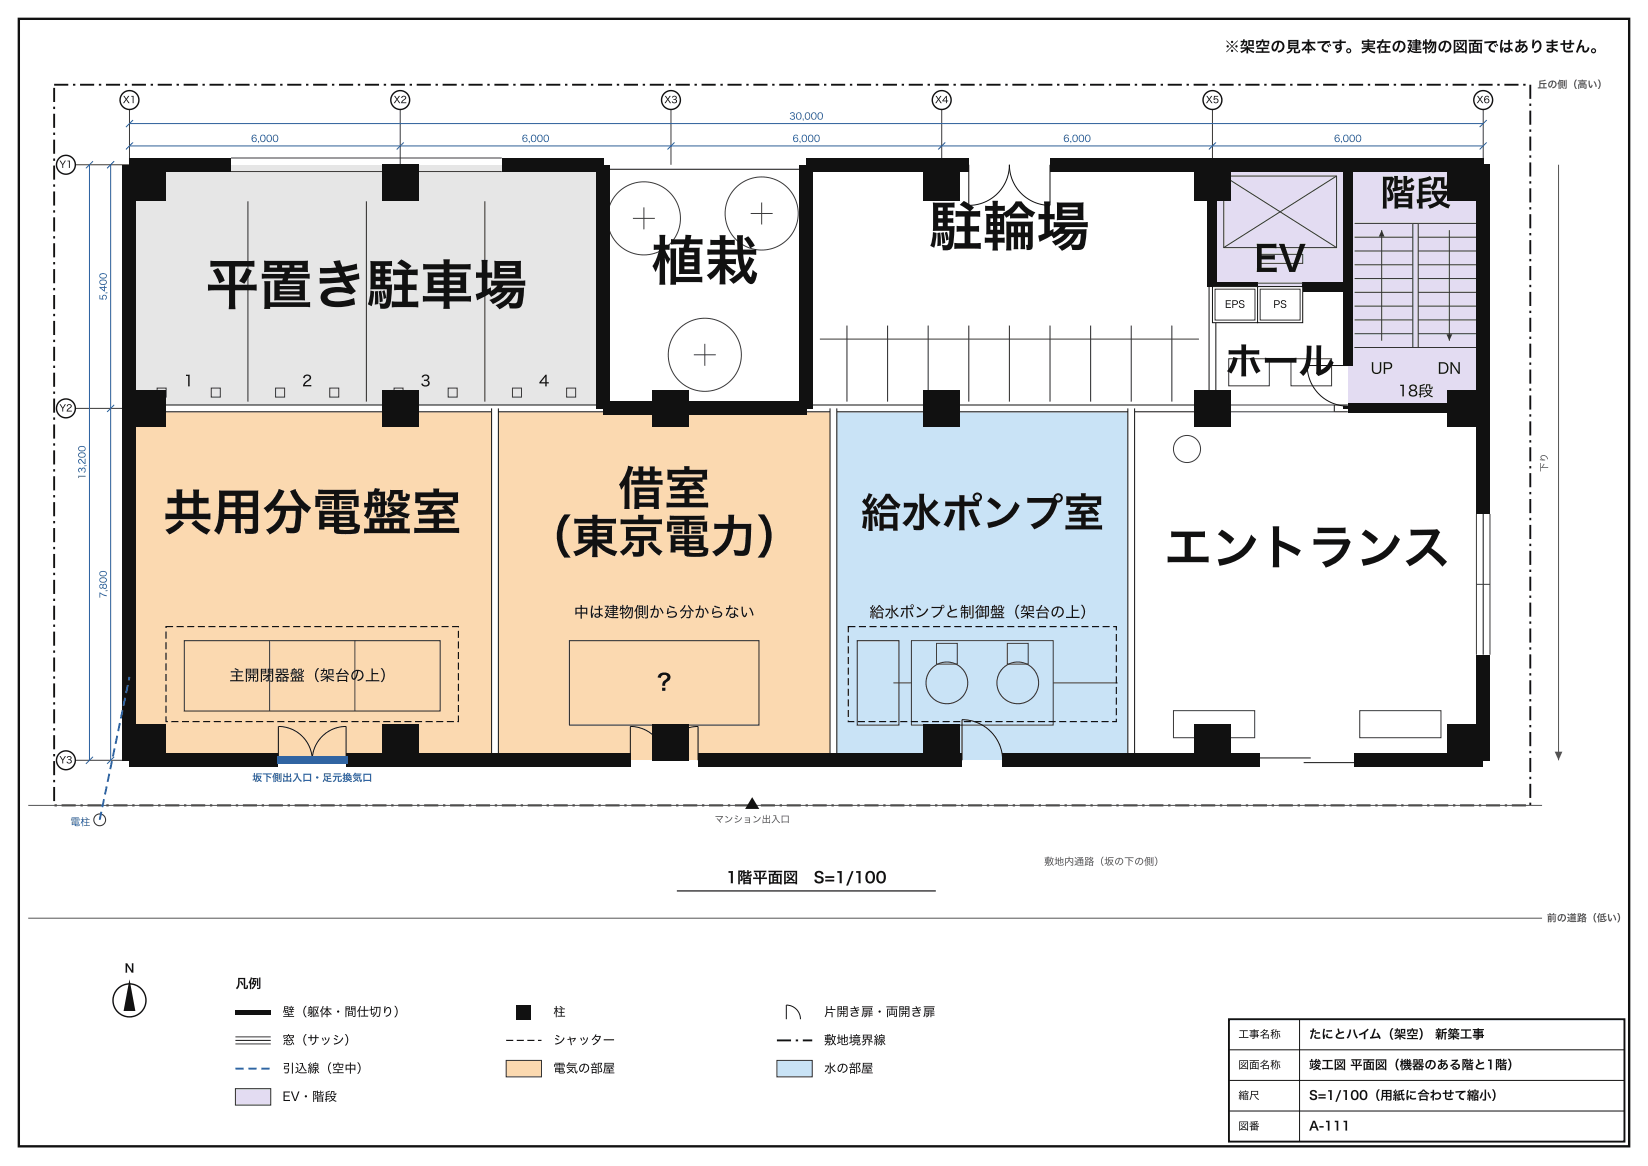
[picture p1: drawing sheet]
<svg xmlns="http://www.w3.org/2000/svg" width="370mm" height="262mm" viewBox="0 0 370 262" stroke-linecap="round" stroke-linejoin="round" font-family="sans-serif">
<path d="M4.2 4.2h362v253.5h-362z" fill="none" stroke="#111" stroke-width=".53"/>
<path d="M276.2 229.1h88.9v27.5h-88.9z" fill="none" stroke="#111" stroke-width=".42"/>
<path d="M276.2 236h88.9M292.1 229.1v27.5M276.2 242.9h88.9M276.2 249.8h88.9" fill="none" stroke="#111" stroke-width=".22"/>
<path d="M29.1 37h106.5v54.8h-106.5z" fill="#e6e6e6"/>
<g fill="#e3dcf2">
<path d="M272.5 37h30.4v27.4h-30.4z"/>
<path d="M302.9 37h30.5v54.8h-30.5z"/>
</g>
<g fill="#fbd9b0">
<path d="M29.1 91.8h82.2v79.1h-82.2z"/>
<path d="M111.3 91.8h76v79.1h-76z"/>
</g>
<path d="M187.3 91.8h67v79.1h-67z" fill="#c9e3f6"/>
<g fill="none" stroke="#3a3a3a" stroke-width=".22">
<path d="M29.1 24.6v12.4h-12.2M90 24.6v12.4M150.8 24.6v12.4M211.7 24.6v12.4M272.5 24.6v12.4M333.4 24.6v12.4M142.3 49.1h4.9M144.7 46.6v5M168.7 48h5M171.2 45.5v5M282.7 57.2h10.1v2h-10.1zM156 79.8h4.9"/>
<path d="M158.4 77.3v4.9M184.3 76.2h85.2M16.9 91.8h12.2M35.3 87.2h2v2.1h-2zM47.5 87.2h2v2.1h-2zM61.9 87.2h2.1v2.1h-2.1zM74.1 87.2h2v2.1h-2zM88.6 87.2h2v2.1h-2zM100.7 87.2h2.1v2.1h-2.1zM115.2 87.2h2v2.1h-2zM127.4 87.2h2v2.1h-2zM16.9 170.9h12.2"/>
<circle cx="144.7" cy="49.1" r="8.2"/>
<circle cx="171.2" cy="48" r="8.2"/>
<circle cx="158.4" cy="79.8" r="8.2"/>
</g>
<g fill="none" stroke="#111" stroke-width=".32">
<circle cx="14.8" cy="37" r="2.12"/>
<circle cx="29.1" cy="22.5" r="2.12"/>
<circle cx="90" cy="22.5" r="2.12"/>
<circle cx="150.8" cy="22.5" r="2.12"/>
<circle cx="211.7" cy="22.5" r="2.12"/>
<circle cx="272.5" cy="22.5" r="2.12"/>
<circle cx="333.4" cy="22.5" r="2.12"/>
<circle cx="14.8" cy="91.8" r="2.12"/>
<circle cx="14.8" cy="170.9" r="2.12"/>
</g>
<g fill="none" stroke="#2d5f9a" stroke-width=".22">
<path d="M20.1 37v133.9M20.9 36.2l-1.6 1.6M24.9 37v133.9M25.7 36.2l-1.6 1.6M29.1 32.8h304.3M29.1 27.8h304.3M29.9 32l-1.6 1.6M29.9 27l-1.6 1.6M90.8 32l-1.6 1.6M151.6 32l-1.6 1.6M212.5 32l-1.6 1.6M273.3 32l-1.6 1.6"/>
<path d="M334.2 32l-1.6 1.6M334.2 27l-1.6 1.6M25.7 91l-1.6 1.6M20.9 170.1l-1.6 1.6M25.7 170.1l-1.6 1.6"/>
</g>
<g fill="none" stroke="#333" stroke-width=".24">
<path d="M55.7 45.3v45M82.4 45.3v45M109 45.3v45M190.4 73.2v17.1M199.5 73.2v17.1M208.6 73.2v17.1M217.8 73.2v17.1M226.9 73.2v17.1M236 73.2v17.1M245.1 73.2v17.1M254.3 73.2v17.1M263.4 73.2v17.1"/>
<path d="M317.6 78.1v-27.9h1.2v27.9"/>
</g>
<path d="M135.6 38.1h45.6" fill="none" stroke="#111" stroke-width=".22"/>
<g fill="none" stroke="#333" stroke-width=".22">
<path d="M275.1 39.6h25.3v16.1h-25.3zM275.1 39.6l25.3 16.1M300.4 39.6l-25.3 16.1M304.5 50.2h13.1M304.5 53.3h13.1M304.5 56.4h13.1M304.5 59.5h13.1M310.6 51.7v24.9M318.8 50.2h13.1M318.8 53.3h13.1M318.8 56.4h13.1M318.8 59.5h13.1"/>
<path d="M304.5 62.6h13.1M304.5 65.7h13.1M304.5 68.8h13.1M304.5 71.9h13.1M304.5 75h13.1M304.5 78.1h27.4M318.8 62.6h13.1M318.8 65.7h13.1M318.8 68.8h13.1M318.8 71.9h13.1M318.8 75h13.1"/>
</g>
<path d="M310.6 51.7l.6 1.5h-1.3z" fill="#333"/>
<path d="M325.8 51.7v24.9" fill="none" stroke="#333" stroke-width=".22"/>
<path d="M325.1 75.1h1.3l-.6 1.5z" fill="#333"/>
<path d="M276.2 80.7h9.1v6h-9.1zM290.2 80.7h9.1v6h-9.1zM60.6 144v15.8M79.8 144v15.8" fill="none" stroke="#3a3a3a" stroke-width=".22"/>
<path d="M41.4 144h57.5v15.8h-57.5z" fill="none" stroke="#333" stroke-width=".24"/>
<path d="M39.7 140.7h1.6v.3h-1.6zM42.1 140.7h1.6v.3h-1.6zM44.5 140.7h1.6v.3h-1.6zM46.8 140.7h1.6v.3h-1.6zM49.2 140.7h1.6v.3h-1.6zM51.6 140.7h1.6v.3h-1.6zM54 140.7h1.6v.3h-1.6zM56.4 140.7h1.6v.3h-1.6zM58.8 140.7h1.5v.3h-1.5zM61.1 140.7h1.6v.3h-1.6zM63.5 140.7h1.6v.3h-1.6zM65.9 140.7h1.6v.3h-1.6zM68.3 140.7h1.6v.3h-1.6zM70.7 140.7h1.5v.3h-1.5zM73 140.7h1.6v.3h-1.6zM75.4 140.7h1.6v.3h-1.6zM77.8 140.7h1.6v.3h-1.6zM80.2 140.7h1.6v.3h-1.6zM82.6 140.7h1.6v.3h-1.6zM84.9 140.7h1.6v.3h-1.6zM87.3 140.7h1.6v.3h-1.6zM89.7 140.7h1.6v.3h-1.6zM92.1 140.7h1.6v.3h-1.6zM94.5 140.7h1.6v.3h-1.6zM96.9 140.7h1.5v.3h-1.5zM99.2 140.7h1.6v.3h-1.6zM101.6 140.7h1.6v.3h-.3l.1-.1v.1h-1.4zM102.9 141.8h.3v1.6h-.3zM102.9 144.2h.3v1.6h-.3zM102.9 146.6h.3v1.6h-.3zM102.9 149h.3v1.5h-.3zM102.9 151.3h.3v1.6h-.3zM102.9 153.7h.3v1.6h-.3zM102.9 156.1h.3v1.6h-.3zM102.9 158.5h.3v1.6h-.3zM102.9 160.9h.3v1.5h-.4v-.3h.2v.1h-.1zM100.4 162.1h1.6v.3h-1.6zM98 162.1h1.6v.3h-1.6zM95.7 162.1h1.6v.3h-1.6zM93.3 162.1h1.6v.3h-1.6zM90.9 162.1h1.6v.3h-1.6zM88.5 162.1h1.6v.3h-1.6zM86.1 162.1h1.6v.3h-1.6zM83.8 162.1h1.5v.3h-1.5zM81.4 162.1h1.6v.3h-1.6zM79 162.1h1.6v.3h-1.6zM76.6 162.1h1.6v.3h-1.6zM74.2 162.1h1.6v.3h-1.6zM71.9 162.1h1.5v.3h-1.5zM69.5 162.1h1.6v.3h-1.6zM67.1 162.1h1.6v.3h-1.6zM64.7 162.1h1.6v.3h-1.6zM62.3 162.1h1.6v.3h-1.6zM59.9 162.1h1.6v.3h-1.6zM57.6 162.1h1.6v.3h-1.6zM55.2 162.1h1.6v.3h-1.6zM52.8 162.1h1.6v.3h-1.6zM50.4 162.1h1.6v.3h-1.6zM48 162.1h1.6v.3h-1.6zM45.7 162.1h1.5v.3h-1.5zM43.3 162.1h1.6v.3h-1.6zM40.9 162.1h1.6v.3h-1.6zM38.5 162.1h1.6v.3h-1.6zM37.2 161h.3v1.2h-.2v-.1h.4v.3h-.5zM37.2 158.7h.3v1.5h-.3zM37.2 156.3h.3v1.6h-.3zM37.2 153.9h.3v1.6h-.3zM37.2 151.5h.3v1.6h-.3zM37.2 149.1h.3v1.6h-.3zM37.2 146.7h.3v1.6h-.3zM37.2 144.4h.3v1.6h-.3zM37.2 142h.3v1.6h-.3zM37.2 140.7h1.7v.3h-1.6v-.1h.2v.3h-.3z" fill="#111"/>
<g fill="none" stroke="#333" stroke-width=".24">
<path d="M128 144h42.6v19h-42.6zM192.7 144h9.4v19h-9.4z"/>
<circle cx="212.8" cy="153.5" r="4.7"/>
<circle cx="228.8" cy="153.5" r="4.7"/>
</g>
<path d="M200.8 153.5h4.1M204.9 144h31.8v19h-31.8zM210.5 144.6h4.7v4.7h-4.7zM226.4 144.6h4.7v4.7h-4.7zM236.7 153.5h14.5" fill="none" stroke="#3a3a3a" stroke-width=".22"/>
<path d="M193.1 140.7h1.5v.3h-1.5zM195.4 140.7h1.6v.3h-1.6zM197.8 140.7h1.6v.3h-1.6zM200.2 140.7h1.6v.3h-1.6zM202.6 140.7h1.6v.3h-1.6zM205 140.7h1.5v.3h-1.5zM207.3 140.7h1.6v.3h-1.6zM209.7 140.7h1.6v.3h-1.6zM212.1 140.7h1.6v.3h-1.6zM214.5 140.7h1.6v.3h-1.6zM216.9 140.7h1.6v.3h-1.6zM219.2 140.7h1.6v.3h-1.6zM221.6 140.7h1.6v.3h-1.6zM224 140.7h1.6v.3h-1.6zM226.4 140.7h1.6v.3h-1.6zM228.8 140.7h1.6v.3h-1.6zM231.2 140.7h1.5v.3h-1.5zM233.5 140.7h1.6v.3h-1.6zM235.9 140.7h1.6v.3h-1.6zM238.3 140.7h1.6v.3h-1.6zM240.7 140.7h1.6v.3h-1.6zM243.1 140.7h1.5v.3h-1.5zM245.4 140.7h1.6v.3h-1.6zM247.8 140.7h1.6v.3h-1.6zM250.2 140.7h.8v1h-.2v-.8h.1v.1h-.7zM250.8 142.5h.2v1.6h-.2zM250.8 144.9h.2v1.6h-.2zM250.8 147.3h.2v1.6h-.2zM250.8 149.7h.2v1.6h-.2zM250.8 152.1h.2v1.5h-.2zM250.8 154.4h.2v1.6h-.2zM250.8 156.8h.2v1.6h-.2zM250.8 159.2h.2v1.6h-.2zM250 162.1h.9v.1h-.1v-.6h.2v.8h-1zM247.6 162.1h1.6v.3h-1.6zM245.2 162.1h1.6v.3h-1.6zM242.8 162.1h1.6v.3h-1.6zM240.4 162.1h1.6v.3h-1.6zM238.1 162.1h1.6v.3h-1.6zM235.7 162.1h1.6v.3h-1.6zM233.3 162.1h1.6v.3h-1.6zM230.9 162.1h1.6v.3h-1.6zM228.5 162.1h1.6v.3h-1.6zM226.2 162.1h1.5v.3h-1.5zM223.8 162.1h1.6v.3h-1.6zM221.4 162.1h1.6v.3h-1.6zM219 162.1h1.6v.3h-1.6zM216.6 162.1h1.6v.3h-1.6zM214.3 162.1h1.5v.3h-1.5zM211.9 162.1h1.6v.3h-1.6zM209.5 162.1h1.6v.3h-1.6zM207.1 162.1h1.6v.3h-1.6zM204.7 162.1h1.6v.3h-1.6zM202.3 162.1h1.6v.3h-1.6zM200 162.1h1.6v.3h-1.6zM197.6 162.1h1.6v.3h-1.6zM195.2 162.1h1.6v.3h-1.6zM192.8 162.1h1.6v.3h-1.6zM190.5 162h.3v.2h-.1v-.1h1.3v.3h-1.5zM190.5 159.6h.3v1.6h-.3zM190.5 157.2h.3v1.6h-.3zM190.5 154.8h.3v1.6h-.3zM190.5 152.5h.3v1.6h-.3zM190.5 150.1h.3v1.6h-.3zM190.5 147.7h.3v1.6h-.3zM190.5 145.3h.3v1.6h-.3zM190.5 142.9h.3v1.6h-.3zM190.5 140.7h1.8v.3h-1.6v-.1h.1v1.2h-.3z" fill="#111"/>
<g fill="none" stroke="#3a3a3a" stroke-width=".22">
<path d="M263.8 159.8h18.2v6h-18.2zM305.6 159.8h18.3v6h-18.3z"/>
<circle cx="266.8" cy="100.9" r="3"/>
</g>
<path d="M29.1 91h106.5v1.6h-106.5z" fill="#fff"/>
<path d="M29.1 91h106.5M29.1 92.6h106.5" fill="none" stroke="#111" stroke-width=".22"/>
<path d="M181.2 91h94.4v1.6h-94.4z" fill="#fff"/>
<path d="M181.2 91h94.4v1.6h-94.4" fill="none" stroke="#111" stroke-width=".22"/>
<path d="M299.9 91h3v1.6h-3z" fill="#fff"/>
<path d="M302.9 91h-3v1.6h3" fill="none" stroke="#111" stroke-width=".22"/>
<path d="M271.8 64.4h1.5v27.4h-1.5z" fill="#fff"/>
<path d="M271.8 64.4v27.4M273.3 64.4v27.4" fill="none" stroke="#111" stroke-width=".22"/>
<path d="M110.5 91.8h1.5v79.1h-1.5z" fill="#fff"/>
<path d="M110.5 91.8v79.1M112 91.8v79.1" fill="none" stroke="#111" stroke-width=".22"/>
<path d="M186.6 91.8h1.5v79.1h-1.5z" fill="#fff"/>
<path d="M186.6 91.8v79.1M188.1 91.8v79.1" fill="none" stroke="#111" stroke-width=".22"/>
<path d="M253.5 91.8h1.5v79.1h-1.5z" fill="#fff"/>
<path d="M253.5 91.8v79.1M255 91.8v79.1" fill="none" stroke="#111" stroke-width=".22"/>
<g fill="#111">
<path d="M29.1 35.5h22.8v3.1h-22.8z"/>
<path d="M112.8 35.5h22.8v3.1h-22.8z"/>
<path d="M181.2 35.5h36.6v3.1h-36.6z"/>
<path d="M236 35.5h97.4v3.1h-97.4z"/>
<path d="M135.6 90.3h45.6v3h-45.6z"/>
<path d="M302.9 90.8h30.5v2h-30.5z"/>
<path d="M27.6 37h3v133.9h-3z"/>
<path d="M134.1 37h3v54.8h-3z"/>
<path d="M179.7 37h3.1v54.8h-3.1z"/>
<path d="M271.5 37h2v27.4h-2z"/>
<path d="M272.5 63.4h10.2v2h-10.2z"/>
<path d="M292.8 63.4h10.1v2h-10.1z"/>
<path d="M301.9 37h2.1v45.2h-2.1z"/>
<path d="M301.9 91.3h2.1v.5h-2.1z"/>
<path d="M331.9 37h3v78.5h-3z"/>
<path d="M331.9 147.2h3v23.7h-3z"/>
<path d="M29.1 169.4h33.5v3h-33.5z"/>
<path d="M77.8 169.4h63.9v3h-63.9z"/>
<path d="M156.9 169.4h59.3v3h-59.3z"/>
<path d="M225.4 169.4h57.8v3h-57.8z"/>
<path d="M304.5 169.4h28.9v3h-28.9z"/>
</g>
<path d="M51.9 35.5h60.9M51.9 38.6h60.9M282.7 63.7h10.1M282.7 65.2h10.1M275.6 91h24.3M275.6 92.6h24.3M331.9 115.5v31.7M334.9 115.5v31.7M331.9 131.4h3" fill="none" stroke="#3a3a3a" stroke-width=".22"/>
<path d="M217.8 37v9.2a9.1 9.1 0 0 0 9.1-9.2 9.1 9.1 0 0 0 9.1 9.2v-9.2M302.9 82.2h-9.1a9.1 9.1 0 0 0 9.1 9.1M333.4 115.5v31.7M62.6 170.9v-7.6a7.6 7.6 0 0 1 7.6 7.6 7.6 7.6 0 0 1 7.6-7.6v7.6M141.7 170.9v-7.6a7.6 7.6 0 0 1 7.6 7.6 7.6 7.6 0 0 1 7.6-7.6v7.6M216.2 170.9v-9.1a9.1 9.1 0 0 1 9.2 9.1M283.2 170.4h11.4M293 171.4h11.5" fill="none" stroke="#111" stroke-width=".22"/>
<path d="M272.5 64.4h10.2v8.1h-10.2z" fill="#fff"/>
<path d="M272.5 64.4h10.2v8.1h-10.2z" fill="none" stroke="#111" stroke-width=".22"/>
<path d="M273.1 65h9v7h-9z" fill="none" stroke="#3a3a3a" stroke-width=".22"/>
<path d="M282.7 64.4h10.1v8.1h-10.1z" fill="#fff"/>
<path d="M282.7 64.4h10.1v8.1h-10.1z" fill="none" stroke="#111" stroke-width=".22"/>
<path d="M283.2 65h9v7h-9z" fill="none" stroke="#3a3a3a" stroke-width=".22"/>
<g fill="#111">
<path d="M29.1 37h8.1v8.2h-8.1z"/>
<path d="M29.1 87.8h8.1v8.1h-8.1z"/>
<path d="M29.1 162.8h8.1v8.1h-8.1z"/>
<path d="M85.9 37h8.1v8.2h-8.1z"/>
<path d="M85.9 87.8h8.1v8.1h-8.1z"/>
<path d="M85.9 162.8h8.1v8.1h-8.1z"/>
<path d="M146.8 87.8h8.1v8.1h-8.1z"/>
<path d="M146.8 162.8h8.1v8.1h-8.1z"/>
<path d="M207.6 37h8.1v8.2h-8.1z"/>
<path d="M207.6 87.8h8.1v8.1h-8.1z"/>
<path d="M207.6 162.8h8.1v8.1h-8.1z"/>
<path d="M268.5 37h8.1v8.2h-8.1z"/>
<path d="M268.5 87.8h8.1v8.1h-8.1z"/>
<path d="M268.5 162.8h8.1v8.1h-8.1z"/>
<path d="M325.3 37h8.1v8.2h-8.1z"/>
<path d="M325.3 87.8h8.1v8.1h-8.1z"/>
<path d="M325.3 162.8h8.1v8.1h-8.1z"/>
</g>
<path d="M62.2 170.1h15.9v1.6h-15.9z" fill="#2d5f9a"/>
<path d="M16.4 18.8h.5v.5h-.5zM18 18.8h3.2v.5h-3.2zM22.2 18.8h.6v.5h-.6zM23.8 18.8h3.2v.5h-3.2zM28 18.8h.6v.5h-.6zM29.6 18.8h3.2v.5h-3.2zM33.9 18.8h.5v.5h-.5zM35.5 18.8h3.1v.5h-3.1zM39.7 18.8h.5v.5h-.5zM41.3 18.8h3.1v.5h-3.1zM45.5 18.8h.5v.5h-.5zM47.1 18.8h3.2v.5h-3.2zM51.3 18.8h.6v.5h-.6zM52.9 18.8h3.2v.5h-3.2zM57.1 18.8h.6v.5h-.6zM58.7 18.8h3.2v.5h-3.2zM63 18.8h.5v.5h-.5zM64.6 18.8h3.1v.5h-3.1zM68.8 18.8h.5v.5h-.5zM70.4 18.8h3.2v.5h-3.2zM74.6 18.8h.5v.5h-.5zM76.2 18.8h3.2v.5h-3.2zM80.4 18.8h.6v.5h-.6zM82 18.8h3.2v.5h-3.2zM86.3 18.8h.5v.5h-.5zM87.8 18.8h3.2v.5h-3.2zM92.1 18.8h.5v.5h-.5zM93.7 18.8h3.1v.5h-3.1zM97.9 18.8h.5v.5h-.5zM99.5 18.8h3.2v.5h-3.2zM103.7 18.8h.5v.5h-.5zM105.3 18.8h3.2v.5h-3.2zM109.5 18.8h.6v.5h-.6zM111.1 18.8h3.2v.5h-3.2zM115.4 18.8h.5v.5h-.5zM116.9 18.8h3.2v.5h-3.2zM121.2 18.8h.5v.5h-.5zM122.8 18.8h3.1v.5h-3.1zM127 18.8h.5v.5h-.5zM128.6 18.8h3.2v.5h-3.2zM132.8 18.8h.5v.5h-.5zM134.4 18.8h3.2v.5h-3.2zM138.6 18.8h.6v.5h-.6zM140.2 18.8h3.2v.5h-3.2zM144.5 18.8h.5v.5h-.5zM146 18.8h3.2v.5h-3.2zM150.3 18.8h.5v.5h-.5zM151.9 18.8h3.1v.5h-3.1zM156.1 18.8h.5v.5h-.5zM157.7 18.8h3.2v.5h-3.2zM161.9 18.8h.6v.5h-.6zM163.5 18.8h3.2v.5h-3.2zM167.7 18.8h.6v.5h-.6zM169.3 18.8h3.2v.5h-3.2zM173.6 18.8h.5v.5h-.5zM175.2 18.8h3.1v.5h-3.1zM179.4 18.8h.5v.5h-.5zM181 18.8h3.1v.5h-3.1zM185.2 18.8h.5v.5h-.5zM186.8 18.8h3.2v.5h-3.2zM191 18.8h.6v.5h-.6zM192.6 18.8h3.2v.5h-3.2zM196.8 18.8h.6v.5h-.6zM198.4 18.8h3.2v.5h-3.2zM202.7 18.8h.5v.5h-.5zM204.3 18.8h3.1v.5h-3.1zM208.5 18.8h.5v.5h-.5zM210.1 18.8h3.2v.5h-3.2zM214.3 18.8h.5v.5h-.5zM215.9 18.8h3.2v.5h-3.2zM220.1 18.8h.6v.5h-.6zM221.7 18.8h3.2v.5h-3.2zM226 18.8h.5v.5h-.5zM227.5 18.8h3.2v.5h-3.2zM231.8 18.8h.5v.5h-.5zM233.4 18.8h3.1v.5h-3.1zM237.6 18.8h.5v.5h-.5zM239.2 18.8h3.2v.5h-3.2zM243.4 18.8h.5v.5h-.5zM245 18.8h3.2v.5h-3.2zM249.2 18.8h.6v.5h-.6zM250.8 18.8h3.2v.5h-3.2zM255.1 18.8h.5v.5h-.5zM256.6 18.8h3.2v.5h-3.2zM260.9 18.8h.5v.5h-.5zM262.5 18.8h3.1v.5h-3.1zM266.7 18.8h.5v.5h-.5zM268.3 18.8h3.2v.5h-3.2zM272.5 18.8h.5v.5h-.5zM274.1 18.8h3.2v.5h-3.2zM278.3 18.8h.6v.5h-.6zM279.9 18.8h3.2v.5h-3.2zM284.2 18.8h.5v.5h-.5zM285.7 18.8h3.2v.5h-3.2zM290 18.8h.5v.5h-.5zM291.6 18.8h3.1v.5h-3.1zM295.8 18.8h.5v.5h-.5zM297.4 18.8h3.2v.5h-3.2zM301.6 18.8h.6v.5h-.6zM303.2 18.8h3.2v.5h-3.2zM307.4 18.8h.6v.5h-.6zM309 18.8h3.2v.5h-3.2zM313.3 18.8h.5v.5h-.5zM314.9 18.8h3.1v.5h-3.1zM319.1 18.8h.5v.5h-.5zM320.7 18.8h3.1v.5h-3.1zM324.9 18.8h.5v.5h-.5zM326.5 18.8h3.2v.5h-3.2zM330.7 18.8h.6v.5h-.6zM332.3 18.8h3.2v.5h-3.2zM336.5 18.8h.6v.5h-.6zM338.1 18.8h3.2v.5h-3.2zM342.4 18.8h.5v.5h-.5zM343.7 19h.5v3.2h-.5zM343.7 23.3h.5v.5h-.5zM343.7 24.9h.5v3.1h-.5zM343.7 29.1h.5v.5h-.5zM343.7 30.7h.5v3.2h-.5zM343.7 34.9h.5v.6h-.5zM343.7 36.5h.5v3.2h-.5zM343.7 40.7h.5v.6h-.5zM343.7 42.3h.5v3.2h-.5zM343.7 46.6h.5v.5h-.5zM343.7 48.2h.5v3.1h-.5zM343.7 52.4h.5v.5h-.5zM343.7 54h.5v3.1h-.5zM343.7 58.2h.5v.5h-.5zM343.7 59.8h.5v3.2h-.5zM343.7 64h.5v.6h-.5zM343.7 65.6h.5v3.2h-.5zM343.7 69.8h.5v.6h-.5zM343.7 71.4h.5v3.2h-.5zM343.7 75.7h.5v.5h-.5zM343.7 77.3h.5v3.1h-.5zM343.7 81.5h.5v.5h-.5zM343.7 83.1h.5v3.2h-.5zM343.7 87.3h.5v.5h-.5zM343.7 88.9h.5v3.2h-.5zM343.7 93.1h.5v.6h-.5zM343.7 94.7h.5v3.2h-.5zM343.7 99h.5v.5h-.5zM343.7 100.5h.5v3.2h-.5zM343.7 104.8h.5v.5h-.5zM343.7 106.4h.5v3.1h-.5zM343.7 110.6h.5v.5h-.5zM343.7 112.2h.5v3.2h-.5zM343.7 116.4h.5v.5h-.5zM343.7 118h.5v3.2h-.5zM343.7 122.2h.5v.6h-.5zM343.7 123.8h.5v3.2h-.5zM343.7 128.1h.5v.5h-.5zM343.7 129.6h.5v3.2h-.5zM343.7 133.9h.5v.5h-.5zM343.7 135.5h.5v3.1h-.5zM343.7 139.7h.5v.5h-.5zM343.7 141.3h.5v3.2h-.5zM343.7 145.5h.5v.5h-.5zM343.7 147.1h.5v3.2h-.5zM343.7 151.3h.5v.6h-.5zM343.7 152.9h.5v3.2h-.5zM343.7 157.2h.5v.5h-.5zM343.7 158.7h.5v3.2h-.5zM343.7 163h.5v.5h-.5zM343.7 164.6h.5v3.1h-.5zM343.7 168.8h.5v.5h-.5zM343.7 170.4h.5v3.2h-.5zM343.7 174.6h.5v.6h-.5zM343.7 176.2h.5v3.2h-.5zM343.7 180.4h.5v.6h-.5zM339.8 180.9h3.2v.4h-3.2zM338.2 180.9h.6v.4h-.6zM334 180.9h3.2v.4h-3.2zM332.4 180.9h.5v.4h-.5zM328.2 180.9h3.1v.4h-3.1zM326.6 180.9h.5v.4h-.5zM322.3 180.9h3.2v.4h-3.2zM320.8 180.9h.5v.4h-.5zM316.5 180.9h3.2v.4h-3.2zM314.9 180.9h.6v.4h-.6zM310.7 180.9h3.2v.4h-3.2zM309.1 180.9h.5v.4h-.5zM304.9 180.9h3.2v.4h-3.2zM303.3 180.9h.5v.4h-.5zM299.1 180.9h3.1v.4h-3.1zM297.5 180.9h.5v.4h-.5zM293.2 180.9h3.2v.4h-3.2zM291.7 180.9h.5v.4h-.5zM287.4 180.9h3.2v.4h-3.2zM285.8 180.9h.6v.4h-.6zM281.6 180.9h3.2v.4h-3.2zM280 180.9h.5v.4h-.5zM275.8 180.9h3.2v.4h-3.2zM274.2 180.9h.5v.4h-.5zM270 180.9h3.1v.4h-3.1zM268.4 180.9h.5v.4h-.5zM264.1 180.9h3.2v.4h-3.2zM262.6 180.9h.5v.4h-.5zM258.3 180.9h3.2v.4h-3.2zM256.7 180.9h.6v.4h-.6zM252.5 180.9h3.2v.4h-3.2zM250.9 180.9h.5v.4h-.5zM246.7 180.9h3.2v.4h-3.2zM245.1 180.9h.5v.4h-.5zM240.9 180.9h3.1v.4h-3.1zM239.3 180.9h.5v.4h-.5zM235 180.9h3.2v.4h-3.2zM233.4 180.9h.6v.4h-.6zM229.2 180.9h3.2v.4h-3.2zM227.6 180.9h.6v.4h-.6zM223.4 180.9h3.2v.4h-3.2zM221.8 180.9h.5v.4h-.5zM217.6 180.9h3.1v.4h-3.1zM216 180.9h.5v.4h-.5zM211.8 180.9h3.1v.4h-3.1zM210.2 180.9h.5v.4h-.5zM205.9 180.9h3.2v.4h-3.2zM204.3 180.9h.6v.4h-.6zM200.1 180.9h3.2v.4h-3.2zM198.5 180.9h.6v.4h-.6zM194.3 180.9h3.2v.4h-3.2zM192.7 180.9h.5v.4h-.5zM188.5 180.9h3.1v.4h-3.1zM186.9 180.9h.5v.4h-.5zM182.6 180.9h3.2v.4h-3.2zM181.1 180.9h.5v.4h-.5zM176.8 180.9h3.2v.4h-3.2zM175.2 180.9h.6v.4h-.6zM171 180.9h3.2v.4h-3.2zM169.4 180.9h.5v.4h-.5zM165.2 180.9h3.2v.4h-3.2zM163.6 180.9h.5v.4h-.5zM159.4 180.9h3.1v.4h-3.1zM157.8 180.9h.5v.4h-.5zM153.5 180.9h3.2v.4h-3.2zM152 180.9h.5v.4h-.5zM147.7 180.9h3.2v.4h-3.2zM146.1 180.9h.6v.4h-.6zM141.9 180.9h3.2v.4h-3.2zM140.3 180.9h.5v.4h-.5zM136.1 180.9h3.2v.4h-3.2zM134.5 180.9h.5v.4h-.5zM130.3 180.9h3.1v.4h-3.1zM128.7 180.9h.5v.4h-.5zM124.4 180.9h3.2v.4h-3.2zM122.9 180.9h.5v.4h-.5zM118.6 180.9h3.2v.4h-3.2zM117 180.9h.6v.4h-.6zM112.8 180.9h3.2v.4h-3.2zM111.2 180.9h.5v.4h-.5zM107 180.9h3.2v.4h-3.2zM105.4 180.9h.5v.4h-.5zM101.2 180.9h3.1v.4h-3.1zM99.6 180.9h.5v.4h-.5zM95.3 180.9h3.2v.4h-3.2zM93.7 180.9h.6v.4h-.6zM89.5 180.9h3.2v.4h-3.2zM87.9 180.9h.6v.4h-.6zM83.7 180.9h3.2v.4h-3.2zM82.1 180.9h.5v.4h-.5zM77.9 180.9h3.1v.4h-3.1zM76.3 180.9h.5v.4h-.5zM72.1 180.9h3.1v.4h-3.1zM70.5 180.9h.5v.4h-.5zM66.2 180.9h3.2v.4h-3.2zM64.6 180.9h.6v.4h-.6zM60.4 180.9h3.2v.4h-3.2zM58.8 180.9h.6v.4h-.6zM54.6 180.9h3.2v.4h-3.2zM53 180.9h.5v.4h-.5zM48.8 180.9h3.1v.4h-3.1zM47.2 180.9h.5v.4h-.5zM42.9 180.9h3.2v.4h-3.2zM41.4 180.9h.5v.4h-.5zM37.1 180.9h3.2v.4h-3.2zM35.5 180.9h.6v.4h-.6zM31.3 180.9h3.2v.4h-3.2zM29.7 180.9h.5v.4h-.5zM25.5 180.9h3.2v.4h-3.2zM23.9 180.9h.5v.4h-.5zM19.7 180.9h3.1v.4h-3.1zM18.1 180.9h.5v.4h-.5zM13.8 180.9h3.2v.4h-3.2zM12.3 180.9h.5v.4h-.5zM12 176.9h.4v3.2h-.4zM12 175.3h.4v.6h-.4zM12 171.1h.4v3.2h-.4zM12 169.5h.4v.5h-.4zM12 165.3h.4v3.1h-.4zM12 163.7h.4v.5h-.4zM12 159.5h.4v3.1h-.4zM12 157.9h.4v.5h-.4zM12 153.6h.4v3.2h-.4zM12 152h.4v.6h-.4zM12 147.8h.4v3.2h-.4zM12 146.2h.4v.6h-.4zM12 142h.4v3.2h-.4zM12 140.4h.4v.5h-.4zM12 136.2h.4v3.1h-.4zM12 134.6h.4v.5h-.4zM12 130.3h.4v3.2h-.4zM12 128.8h.4v.5h-.4zM12 124.5h.4v3.2h-.4zM12 122.9h.4v.6h-.4zM12 118.7h.4v3.2h-.4zM12 117.1h.4v.5h-.4zM12 112.9h.4v3.2h-.4zM12 111.3h.4v.5h-.4zM12 107.1h.4v3.1h-.4zM12 105.5h.4v.5h-.4zM12 101.2h.4v3.2h-.4zM12 99.7h.4v.5h-.4zM12 95.4h.4v3.2h-.4zM12 93.8h.4v.6h-.4zM12 89.6h.4v3.2h-.4zM12 88h.4v.5h-.4zM12 83.8h.4v3.2h-.4zM12 82.2h.4v.5h-.4zM12 78h.4v3.1h-.4zM12 76.4h.4v.5h-.4zM12 72.1h.4v3.2h-.4zM12 70.6h.4v.5h-.4zM12 66.3h.4v3.2h-.4zM12 64.7h.4v.6h-.4zM12 60.5h.4v3.2h-.4zM12 58.9h.4v.5h-.4zM12 54.7h.4v3.2h-.4zM12 53.1h.4v.5h-.4zM12 48.9h.4v3.1h-.4zM12 47.3h.4v.5h-.4zM12 43h.4v3.2h-.4zM12 41.4h.4v.6h-.4zM12 37.2h.4v3.2h-.4zM12 35.6h.4v.6h-.4zM12 31.4h.4v3.2h-.4zM12 29.8h.4v.5h-.4zM12 25.6h.4v3.1h-.4zM12 24h.4v.5h-.4zM12 19.8h.4v3.1h-.4zM12.2 18.8h3.1v.5h-3.1z" fill="#111"/>
<path d="M350.3 37v133.9M6.3 181.1h340.3M6.3 206.4h340.3" fill="none" stroke="#555" stroke-width=".22"/>
<path d="M349.4 169h1.8l-.9 1.9z" fill="#555"/>
<path d="M169.1 179.2l1.6 2.7h-3.2z" fill="#111"/>
<circle cx="22.4" cy="184.3" r="1.32" fill="none" stroke="#333" stroke-width=".24"/>
<path d="M22.6 182.5h.4l-.4 1.9-.4-.1zM23.2 179.6l.4 .1-.4 1.8-.4-.1zM23.8 176.8h.4l-.4 1.9-.4-.1zM24.4 173.9l.4 .1-.4 1.8-.4-.1zM25 171.1h.4l-.4 1.9-.4-.1zM25.5 168.2l.5 .1-.4 1.8-.4-.1zM26.1 165.4h.5l-.4 1.9-.4-.1zM26.7 162.5l.5 .1-.4 1.8-.4-.1zM27.3 159.7h.4l-.3 1.9-.4-.1zM27.9 156.8l.4 .1-.3 1.8-.5-.1zM28.5 154h.4l-.3 1.9-.5-.1zM28.9 152.1l.4 .1-.2 .8-.4-.1z" fill="#1565c0"/>
<path d="M152.1 200.3h58.2" fill="none" stroke="#111" stroke-width=".26"/>
<circle cx="29.1" cy="224.9" r="3.7" fill="none" stroke="#111" stroke-width=".32"/>
<g fill="#111">
<path d="M29.1 220.1l1.3 7.2h-2.6z"/>
<path d="M52.9 227h8v1.1h-8z"/>
<path d="M116.2 226h3.1v3.1h-3.1z"/>
</g>
<path d="M52.9 233.9h8M176.7 229.1v-3.1a3.2 3.2 0 0 1 3.2 3.1" fill="none" stroke="#111" stroke-width=".22"/>
<path d="M52.9 233.1h8M52.9 234.7h8" fill="none" stroke="#3a3a3a" stroke-width=".22"/>
<g fill="#111">
<path d="M113.8 233.8h1.6v.2h-1.6zM116.2 233.8h1.5v.2h-1.5zM118.5 233.8h1.6v.2h-1.6zM120.9 233.8h.8v.2h-.8z"/>
<path d="M174.6 233.7h3.2v.4h-3.2zM178.9 233.7h.5v.4h-.5zM180.4 233.7h2.2v.4h-2.2z"/>
</g>
<path d="M52.9 240h1.9v.5h-1.9zM55.8 240h1.9v.5h-1.9zM58.7 240h1.9v.5h-1.9z" fill="#1565c0"/>
<path d="M113.8 238.4h7.9v3.7h-7.9z" fill="#fbd9b0"/>
<path d="M113.8 238.4h7.9v3.7h-7.9z" fill="none" stroke="#333" stroke-width=".22"/>
<path d="M174.6 238.4h8v3.7h-8z" fill="#c9e3f6"/>
<path d="M174.6 238.4h8v3.7h-8z" fill="none" stroke="#333" stroke-width=".22"/>
<path d="M52.9 244.7h8v3.7h-8z" fill="#e3dcf2"/>
<path d="M52.9 244.7h8v3.7h-8z" fill="none" stroke="#333" stroke-width=".22"/>
<g font-size="12.1" fill="#111">
<text x="208.8" y="55.3">駐輪場</text>
<text x="146.4" y="63">植栽</text>
<text x="46.2" y="68.4">平</text>
<text x="58.2" y="68.4">置き駐車場</text>
</g>
<text font-size="11.2" fill="#111" x="36.6" y="119.3">共用分電盤室</text>
<text font-size="10.8" fill="#111" x="261.7" y="127">エントランス</text>
<g font-size="10.4" fill="#111">
<text x="138.9" y="113.6">借室</text>
<text x="118.2" y="124.4">（東京電力）</text>
</g>
<text font-size="9.1" fill="#111" x="193.4" y="118.6">給水ポンプ室</text>
<g font-size="8.3" fill="#111">
<text x="275.4" y="84.2">ホー</text>
<text x="291.8" y="84.2">ル</text>
</g>
<g font-size="7.9" fill="#111">
<text x="310.2" y="46.3">階段</text>
<text x="281.9" y="61">EV</text>
</g>
<text font-size="5.1" fill="#111" x="146.7" y="155.2">？</text>
<g font-size="3.4" fill="#111">
<text x="275.2" y="11.7">※架空の見本です。実在の建物の図面ではありません。</text>
<text x="41.3" y="86.9">1</text>
<text x="67.9" y="86.9">2</text>
<text x="94.5" y="86.9">3</text>
<text x="121.1" y="86.9">4</text>
<text x="308.1" y="84">UP</text>
<text x="314.2" y="89.1">18段</text>
<text x="323.1" y="84">DN</text>
<text x="129" y="138.8">中は建物側から分からない</text>
<text x="195.4" y="138.8">給水ポンプと制御盤（架台の上）</text>
<text x="51.6" y="153.1">主開閉器盤（架台の上）</text>
<text x="163.2" y="198.5">1階平面図</text>
<text x="182.9" y="198.5">S=1/100</text>
</g>
<text font-size="2.9" fill="#111" x="52.9" y="222.2">凡例</text>
<g font-size="2.8" fill="#111">
<text x="63.5" y="228.5">壁（躯体・間仕切り）</text>
<text x="124.4" y="228.5">柱</text>
<text x="185.2" y="228.5">片開き扉・両開き扉</text>
<text x="294.2" y="233.5">たにとハイム（架空） 新築工事</text>
<text x="63.5" y="234.8">窓（サッシ）</text>
<text x="124.4" y="234.8">シャッター</text>
<text x="185.2" y="234.8">敷地境界線</text>
<text x="63.5" y="241.2">引込線（空中）</text>
<text x="124.4" y="241.2">電気の部屋</text>
<text x="185.2" y="241.2">水の部屋</text>
<text x="294.2" y="240.4">竣工図 平面図（機器のある階と1階）</text>
<text x="63.5" y="247.5">EV・階段</text>
<text x="294.2" y="247.3">S=1/100（用紙に合わせて縮小）</text>
<text x="294.2" y="254.1">A-111</text>
</g>
<text font-size="2.6" fill="#111" x="28" y="218.6">N</text>
<g font-size="2.4" fill="#111">
<text x="278.3" y="233.4">工事名称</text>
<text x="278.3" y="240.2">図面名称</text>
<text x="278.3" y="247.1">縮尺</text>
<text x="278.3" y="254">図番</text>
</g>
<g font-size="2.2" fill="#555">
<text x="345.5" y="19.8">丘の側（高い）</text>
<text x="234.7" y="194.5">敷地内通路（坂の下の側）</text>
<text x="347.7" y="207.2">前の道路（低い）</text>
</g>
<g font-size="2.2" fill="#111">
<text x="275.3" y="69.2">EPS</text>
<text x="286.2" y="69.2">PS</text>
</g>
<g font-size="2.2" fill="#2d5f9a">
<text x="56.7" y="175.6">坂下側出入口 ・足元換気口</text>
<text x="15.8" y="185.6">電柱</text>
</g>
<g font-size="2.1" fill="#111">
<text x="27.6" y="23.2">X1</text>
<text x="88.5" y="23.2">X2</text>
<text x="149.3" y="23.2">X3</text>
<text x="210.2" y="23.2">X4</text>
<text x="271" y="23.2">X5</text>
<text x="331.9" y="23.2">X6</text>
<text x="13.4" y="37.7">Y1</text>
<text x="13.4" y="92.5">Y2</text>
<text x="13.4" y="171.6">Y3</text>
</g>
<g font-size="2.1" fill="#2d5f9a">
<text x="177.4" y="26.9">30,000</text>
<text x="56.4" y="31.9">6,000</text>
<text x="117.3" y="31.9">6,000</text>
<text x="178.1" y="31.9">6,000</text>
<text x="239" y="31.9">6,000</text>
<text x="299.8" y="31.9">6,000</text>
<text x="24" y="67.5" transform="rotate(-90 24 67.5)">5,400</text>
<text x="19.2" y="107.8" transform="rotate(-90 19.2 107.8)">13,200</text>
<text x="24" y="134.5" transform="rotate(-90 24 134.5)">7,800</text>
</g>
<g font-size="2.1" fill="#555">
<text x="347.8" y="106.1" transform="rotate(-90 347.8 106.1)">下り</text>
<text x="160.6" y="184.9">マンション出入口</text>
</g>
</svg>
